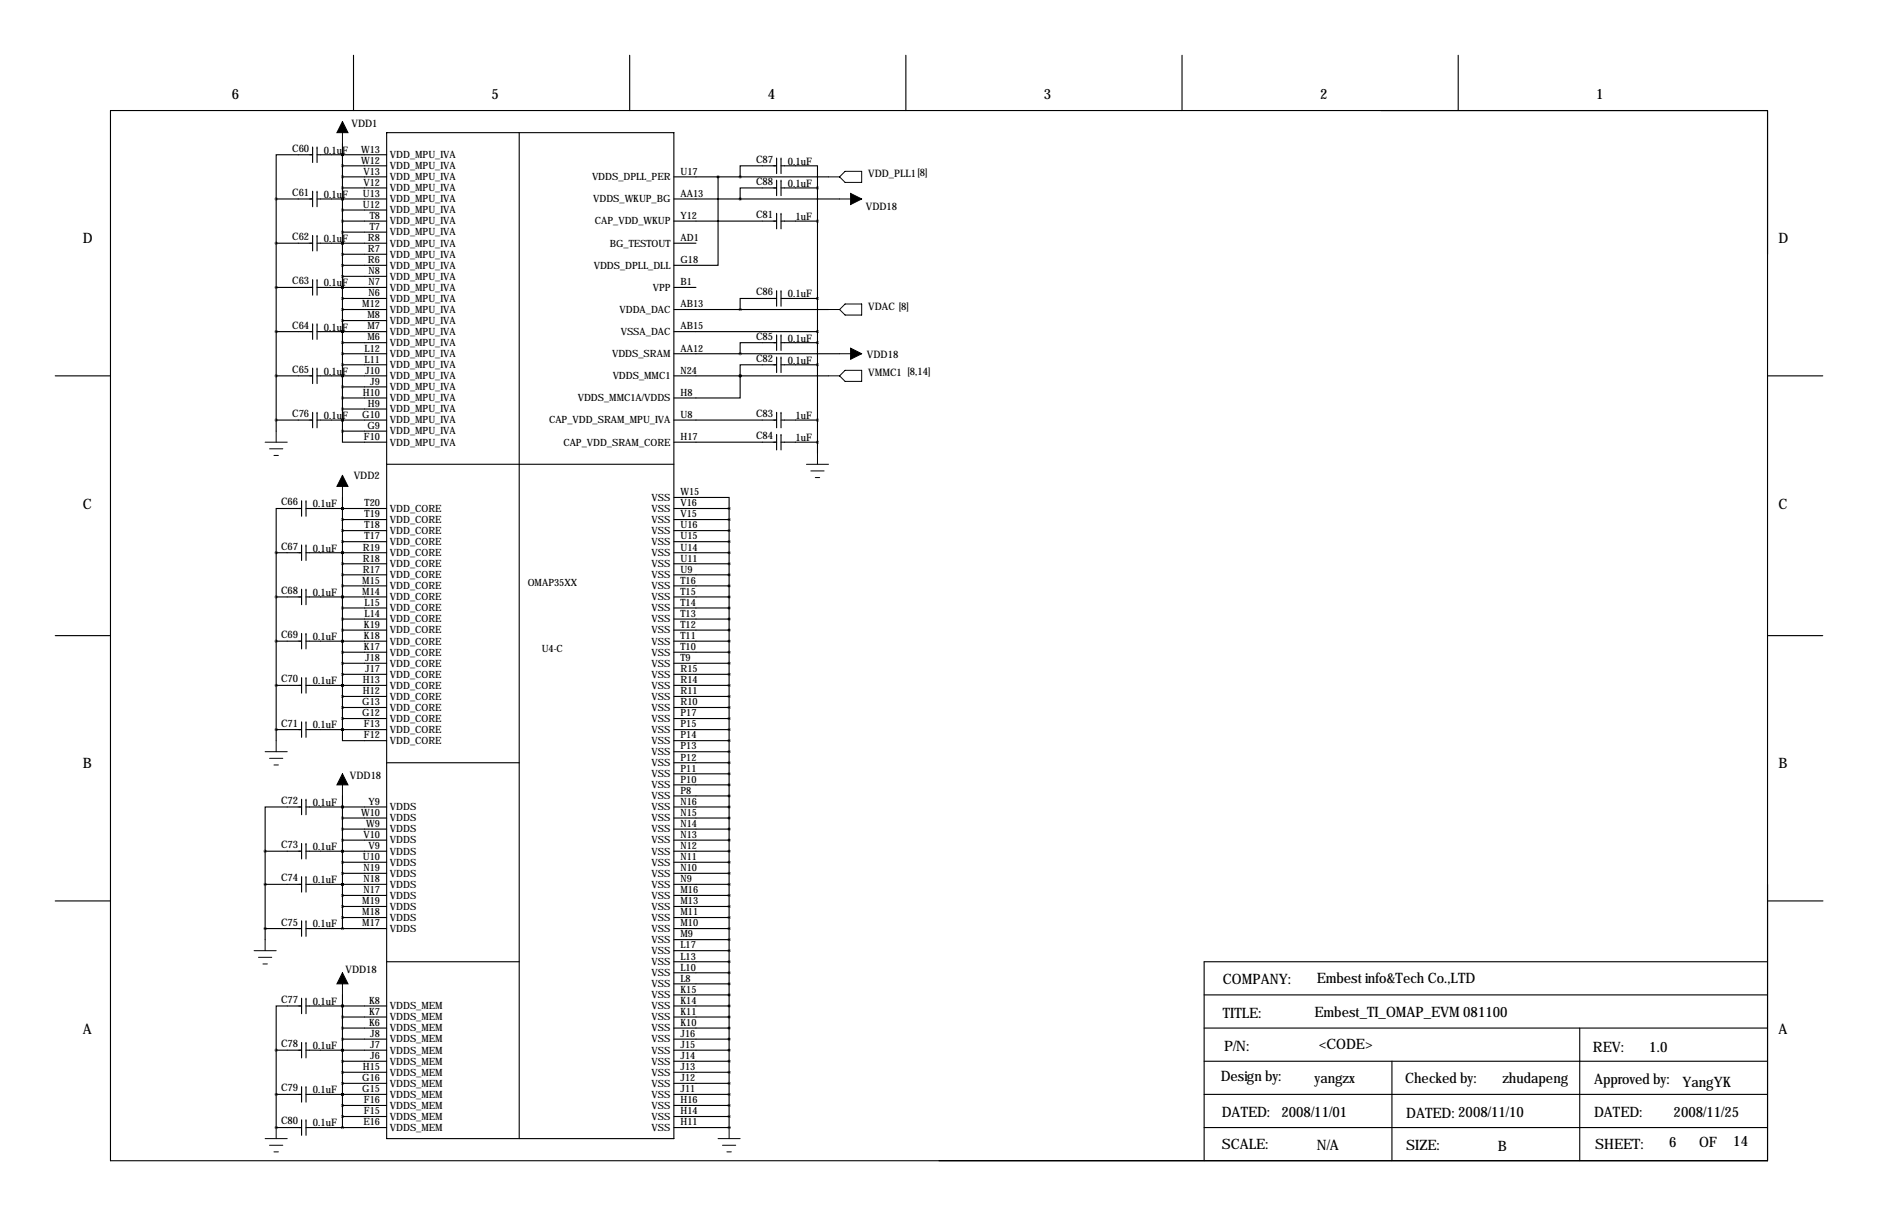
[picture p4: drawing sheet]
<svg xmlns="http://www.w3.org/2000/svg" width="432mm" height="279mm" viewBox="0 0 432 279" stroke-linecap="round" stroke-linejoin="round" font-family="sans-serif">
<g fill="none" stroke="#000" stroke-width=".25">
<path d="M81.3 12.7v12.7M144.8 12.7v12.7M208.3 12.7v12.7M271.8 12.7v12.7M335.3 12.7v12.7M25.4 25.4h381v241.3h-381zM71.9 35.6h-8.4v10.1M71.9 33.8v3.5M72.9 35.6h16M72.9 33.8v3.5M78.7 35.6h.1M78.7 38.1h10.2"/>
<path d="M78.7 33v66.1M88.9 30.5h66v231.1h-66zM119.4 30.5v231.1M178.6 38.1h-8.4v2.5M178.6 36.3v3.6M179.6 38.1h8.4v5.1M179.6 36.3v3.6M63.5 45.7h8.4M63.5 55.9h8.4M63.5 45.7v53.4M71.9 43.9v3.6M71.9 54.1v3.6"/>
<path d="M72.9 45.7h16M72.9 55.9h16M72.9 43.9v3.6M72.9 54.1v3.6M78.7 45.7h.1M78.7 55.9h.1M78.7 40.6h10.2M78.7 43.2h10.2M78.7 48.3h10.2M78.7 50.8h10.2M78.7 53.3h10.2M78.7 58.4h10.2"/>
<path d="M154.9 40.6h35.6M154.9 45.7h38.1M154.9 50.8h23.7M154.9 55.9h5.1M165.1 40.6v20.4h-10.2M178.6 43.2h-8.4v2.5M178.6 41.4v3.6M178.6 49v3.6M179.6 43.2h8.4M179.6 50.8h8.4M179.6 41.4v3.6M179.6 49v3.6"/>
<path d="M188 43.2v60.9M63.5 66h8.4M63.5 76.2h8.4M71.9 64.3v3.5M71.9 74.4v3.6M72.9 66h16M72.9 76.2h16M72.9 64.3v3.5M72.9 74.4v3.6M78.7 66h.1M78.7 76.2h.1M78.7 61h10.2"/>
<path d="M78.7 63.5h10.2M78.7 68.6h10.2M78.7 71.1h10.2M78.7 73.7h10.2M78.7 78.7h10.2M154.9 66h5.1M154.9 71.1h35.6M154.9 76.2h33.1M178.6 78.7h-8.4v2.6M178.6 68.6h-8.4v2.5M178.6 66.8v3.6M178.6 77v3.5"/>
<path d="M179.6 68.6h8.4M179.6 78.7h8.4M179.6 66.8v3.6M179.6 77v3.5M12.7 86.4h12.7M63.5 86.4h8.4M63.5 96.5h8.4M71.9 84.6v3.5M71.9 94.7v3.6M72.9 86.4h16M72.9 96.5h16M72.9 84.6v3.5"/>
<path d="M72.9 94.7v3.6M78.7 99.1v2.5h10.2M78.7 86.4h.1M78.7 96.5h.1M78.7 81.3h10.2M78.7 83.8h10.2M78.7 88.9h10.2M78.7 91.4h10.2M78.7 94h10.2M78.7 99.1h10.2M154.9 86.4h35.6M154.9 81.3h38.1"/>
<path d="M154.9 96.5h23.7M170.2 86.4h.1M170.2 86.4v5h-15.3M178.6 83.8h-8.4v2.6M178.6 82v3.6M178.6 94.7v3.6M178.6 99.8v3.6M179.6 83.8h8.4M179.6 96.5h8.4M179.6 82v3.6M179.6 94.7v3.6M179.6 99.8v3.6"/>
<path d="M406.4 86.4h12.7M69.3 116.8h-5.8v10.2M69.3 115.1v3.5M70.4 116.8h18.5M70.4 115.1v3.5M78.7 116.8h.1M78.7 119.4h10.2M78.7 114.3v53.3M88.9 106.7h66M154.9 114.3h12.7v2.5M154.9 101.6h23.7M154.9 116.8h12.7"/>
<path d="M154.9 119.4h12.7M167.6 116.8v142.3M179.6 101.6h8.4M63.5 127h5.8M63.5 137.2h5.8M63.5 127v43.2M69.3 125.2v3.6M69.3 135.4v3.5M70.4 127h18.5M70.4 137.2h18.5M70.4 125.2v3.6M70.4 135.4v3.5"/>
<path d="M78.7 127h.1M78.7 137.2h.1M78.7 121.9h10.2M78.7 124.5h10.2M78.7 129.5h10.2M78.7 132.1h10.2M78.7 134.6h10.2M78.7 139.7h10.2M154.9 121.9h12.7M154.9 124.5h12.7M154.9 127h12.7M154.9 129.5h12.7"/>
<path d="M154.9 132.1h12.7M154.9 134.6h12.7M154.9 137.2h12.7M154.9 139.7h12.7M12.7 146h12.7M63.5 147.3h5.8M63.5 157.5h5.8M69.3 145.5v3.6M69.3 155.7v3.6M70.4 147.3h18.5M70.4 157.5h18.5M70.4 145.5v3.6"/>
<path d="M70.4 155.7v3.6M78.7 157.5h.1M78.7 147.3h.1M78.7 142.2h10.2M78.7 144.8h10.2M78.7 149.9h10.2M78.7 152.4h10.2M78.7 154.9h10.2M154.9 142.2h12.7M154.9 144.8h12.7M154.9 147.3h12.7M154.9 149.9h12.7"/>
<path d="M154.9 152.4h12.7M154.9 154.9h12.7M154.9 157.5h12.7M406.4 146h12.7M63.5 167.6h5.8M69.3 165.9v3.5M70.4 167.6h18.5M70.4 165.9v3.5M78.7 167.6h.1M78.7 167.6v2.6h10.2M78.7 160h10.2M78.7 162.6h10.2"/>
<path d="M78.7 165.1h10.2M88.9 175.3h30.5M154.9 175.3h12.7M154.9 160h12.7M154.9 162.6h12.7M154.9 165.1h12.7M154.9 167.6h12.7M154.9 170.2h12.7M154.9 172.7h12.7M154.9 177.8h12.7M61 195.6h8.3M61 195.6v20.3"/>
<path d="M69.3 185.4h-8.3v10.2M69.3 183.6v3.6M69.3 193.8v3.6M70.4 185.4h18.5M70.4 195.6h18.5M70.4 183.6v3.6M70.4 193.8v3.6M78.7 185.4h.1M78.7 195.6h.1M78.7 188h10.2M78.7 190.5h10.2M78.7 193h10.2"/>
<path d="M78.7 198.1h10.2M78.7 182.9v30.5M154.9 185.4h12.7M154.9 188h12.7M154.9 190.5h12.7M154.9 193h12.7M154.9 195.6h12.7M154.9 198.1h12.7M154.9 180.3h12.7M154.9 182.9h12.7M12.7 207h12.7M61 203.2h8.3"/>
<path d="M61 213.4h8.3M69.3 201.4v3.6M69.3 211.6v3.5M70.4 203.2h18.5M70.4 213.4h18.5M70.4 201.4v3.6M70.4 211.6v3.5M78.7 203.2h.1M78.7 200.7h10.2M78.7 205.7h10.2M78.7 208.3h10.2M78.7 210.8h10.2"/>
<path d="M154.9 200.7h12.7M154.9 203.2h12.7M154.9 205.7h12.7M154.9 208.3h12.7M154.9 210.8h12.7M154.9 213.4h12.7M154.9 215.9h12.7M154.9 218.4h12.7M406.5 207h12.7M69.3 231.1h-5.8v10.2M69.3 229.4v3.5M69.3 239.5v3.6"/>
<path d="M70.4 231.1h18.5M70.4 229.4v3.5M70.4 239.5v3.6M78.7 231.1h.1M78.7 236.2h10.2M78.7 233.7h10.2M78.7 238.8h10.2M78.7 228.6v30.5M88.9 221h30.5M154.9 236.2h12.7M154.9 228.6h12.7M154.9 221h12.7"/>
<path d="M154.9 231.1h12.7M154.9 233.7h12.7M154.9 238.8h12.7M154.9 223.5h12.7M154.9 226.1h12.7M276.9 236.2h129.5M276.9 228.6h129.5M363.2 236.2v30.5M406.4 221h-129.5v45.7M63.5 259.1h.1M63.5 259.1h5.8M63.5 251.5h5.8"/>
<path d="M63.5 241.3h5.8M63.5 241.3v17.8M69.3 249.7v3.5M69.3 257.3v3.6M70.4 259.1h18.5M70.4 251.5h18.5M70.4 241.3h18.5M70.4 249.7v3.5M70.4 257.3v3.6M78.7 241.3h.1M78.7 251.5h.1M78.7 243.8h10.2"/>
<path d="M78.7 246.4h10.2M78.7 248.9h10.2M78.7 254h10.2M78.7 256.5h10.2M154.9 243.8h12.7M154.9 259.1h12.7M154.9 251.5h12.7M154.9 241.3h12.7M154.9 246.4h12.7M154.9 248.9h12.7M154.9 254h12.7M154.9 256.5h12.7"/>
<path d="M167.6 259.1h.1M276.9 243.8h129.5M276.9 259.1h129.5M276.9 251.5h129.5M320 243.8v22.9"/>
</g>
<g fill="none" stroke="#000" stroke-width=".23">
<path d="M78.7 27.9v5.1M194.3 39.4h3.8v2.5h-3.8l-1.3-1.3zM190.5 40.6h2.5M193 45.7h5.1M190.5 71.1h2.5M193 71.1l1.3-1.3h3.8v2.6h-3.8zM63.5 99.1v2.5M190.5 86.4h2.5M193 86.4l1.3-1.3h3.8v2.5h-3.8zM193 81.3h5.1M61 101.6h5M62 103.1h3"/>
<path d="M63 104.6h1M78.7 109.2v5.1M185.4 106.7h5.1M186.4 108.2h3.1M187.5 109.7h1M188 104.1v2.6M61 172.7h5M62 174.2h3M63 175.8h1M63.5 170.2v2.5M78.7 177.8v5.1M58.4 218.4h5.1"/>
<path d="M59.4 220h3.1M61 215.9v2.5M60.5 221.5h1M78.7 223.5v5.1M63.5 259.1v2.5M167.6 259.1v2.5M61 261.6h5M62 263.1h3M63 264.7h1M165.1 261.6h5.1M166.1 263.1h3.1M167.1 264.7h1"/>
</g>
<path d="M78.7 27.9l1.3 2.6h-2.5zM195.6 44.4l2.5 1.3-2.5 1.3zM195.6 80l2.5 1.3-2.5 1.2zM78.7 109.2l1.3 2.6h-2.5zM78.7 177.8l1.3 2.5h-2.5zM78.7 223.5l1.3 2.6h-2.5z" fill="#000" stroke="#000" stroke-width=".23"/>
<path d="M78.7 99.1a.05 .05 0 0 0 .1 0 .05 .05 0 0 0-.1 0zM78.7 96.5a.05 .05 0 0 0 .1 0 .05 .05 0 0 0-.1 0zM78.7 94a.05 .05 0 0 0 .1 0 .05 .05 0 0 0-.1 0zM78.7 91.4a.05 .05 0 0 0 .1 0 .05 .05 0 0 0-.1 0zM78.7 88.9a.05 .05 0 0 0 .1 0 .05 .05 0 0 0-.1 0zM78.7 86.4a.05 .05 0 0 0 .1 0 .05 .05 0 0 0-.1 0zM78.7 83.8a.05 .05 0 0 0 .1 0 .05 .05 0 0 0-.1 0zM78.7 81.3a.05 .05 0 0 0 .1 0 .05 .05 0 0 0-.1 0zM78.7 78.7a.05 .05 0 0 0 .1 0 .05 .05 0 0 0-.1 0zM78.7 76.2a.05 .05 0 0 0 .1 0 .05 .05 0 0 0-.1 0zM78.7 73.7a.05 .05 0 0 0 .1 0 .05 .05 0 0 0-.1 0zM78.7 71.1a.05 .05 0 0 0 .1 0 .05 .05 0 0 0-.1 0zM78.7 68.6a.05 .05 0 0 0 .1 0 .05 .05 0 0 0-.1 0zM78.7 66a.05 .05 0 0 0 .1 0 .05 .05 0 0 0-.1 0zM78.7 63.5a.05 .05 0 0 0 .1 0 .05 .05 0 0 0-.1 0zM78.7 61a.05 .05 0 0 0 .1 0 .05 .05 0 0 0-.1 0zM78.7 58.4a.05 .05 0 0 0 .1 0 .05 .05 0 0 0-.1 0zM78.7 55.9a.05 .05 0 0 0 .1 0 .05 .05 0 0 0-.1 0zM78.7 53.3a.05 .05 0 0 0 .1 0 .05 .05 0 0 0-.1 0zM78.7 50.8a.05 .05 0 0 0 .1 0 .05 .05 0 0 0-.1 0zM78.7 48.3a.05 .05 0 0 0 .1 0 .05 .05 0 0 0-.1 0zM78.7 45.7a.05 .05 0 0 0 .1 0 .05 .05 0 0 0-.1 0zM78.7 43.2a.05 .05 0 0 0 .1 0 .05 .05 0 0 0-.1 0zM78.7 40.6a.05 .05 0 0 0 .1 0 .05 .05 0 0 0-.1 0zM78.7 38.1a.05 .05 0 0 0 .1 0 .05 .05 0 0 0-.1 0zM78.7 167.6a.05 .05 0 0 0 .1 0 .05 .05 0 0 0-.1 0zM78.7 165.1a.05 .05 0 0 0 .1 0 .05 .05 0 0 0-.1 0zM78.7 162.6a.05 .05 0 0 0 .1 0 .05 .05 0 0 0-.1 0zM78.7 160a.05 .05 0 0 0 .1 0 .05 .05 0 0 0-.1 0zM78.7 157.5a.05 .05 0 0 0 .1 0 .05 .05 0 0 0-.1 0zM78.7 154.9a.05 .05 0 0 0 .1 0 .05 .05 0 0 0-.1 0zM78.7 152.4a.05 .05 0 0 0 .1 0 .05 .05 0 0 0-.1 0zM78.7 149.9a.05 .05 0 0 0 .1 0 .05 .05 0 0 0-.1 0zM78.7 147.3a.05 .05 0 0 0 .1 0 .05 .05 0 0 0-.1 0zM78.7 144.8a.05 .05 0 0 0 .1 0 .05 .05 0 0 0-.1 0zM78.7 142.2a.05 .05 0 0 0 .1 0 .05 .05 0 0 0-.1 0zM78.7 139.7a.05 .05 0 0 0 .1 0 .05 .05 0 0 0-.1 0zM78.7 137.2a.05 .05 0 0 0 .1 0 .05 .05 0 0 0-.1 0zM78.7 134.6a.05 .05 0 0 0 .1 0 .05 .05 0 0 0-.1 0zM78.7 132.1a.05 .05 0 0 0 .1 0 .05 .05 0 0 0-.1 0zM78.7 129.5a.05 .05 0 0 0 .1 0 .05 .05 0 0 0-.1 0zM78.7 127a.05 .05 0 0 0 .1 0 .05 .05 0 0 0-.1 0zM78.7 124.5a.05 .05 0 0 0 .1 0 .05 .05 0 0 0-.1 0zM78.7 121.9a.05 .05 0 0 0 .1 0 .05 .05 0 0 0-.1 0zM78.7 119.4a.05 .05 0 0 0 .1 0 .05 .05 0 0 0-.1 0zM78.7 210.8a.05 .05 0 0 0 .1 0 .05 .05 0 0 0-.1 0zM78.7 208.3a.05 .05 0 0 0 .1 0 .05 .05 0 0 0-.1 0zM78.7 205.7a.05 .05 0 0 0 .1 0 .05 .05 0 0 0-.1 0zM78.7 203.2a.05 .05 0 0 0 .1 0 .05 .05 0 0 0-.1 0zM78.7 200.7a.05 .05 0 0 0 .1 0 .05 .05 0 0 0-.1 0zM78.7 198.1a.05 .05 0 0 0 .1 0 .05 .05 0 0 0-.1 0zM78.7 195.6a.05 .05 0 0 0 .1 0 .05 .05 0 0 0-.1 0zM78.7 193a.05 .05 0 0 0 .1 0 .05 .05 0 0 0-.1 0zM78.7 190.5a.05 .05 0 0 0 .1 0 .05 .05 0 0 0-.1 0zM78.7 188a.05 .05 0 0 0 .1 0 .05 .05 0 0 0-.1 0zM78.7 256.5a.05 .05 0 0 0 .1 0 .05 .05 0 0 0-.1 0zM78.7 254a.05 .05 0 0 0 .1 0 .05 .05 0 0 0-.1 0zM78.7 251.5a.05 .05 0 0 0 .1 0 .05 .05 0 0 0-.1 0zM78.7 248.9a.05 .05 0 0 0 .1 0 .05 .05 0 0 0-.1 0zM78.7 246.4a.05 .05 0 0 0 .1 0 .05 .05 0 0 0-.1 0zM78.7 243.8a.05 .05 0 0 0 .1 0 .05 .05 0 0 0-.1 0zM78.7 241.3a.05 .05 0 0 0 .1 0 .05 .05 0 0 0-.1 0zM78.7 238.8a.05 .05 0 0 0 .1 0 .05 .05 0 0 0-.1 0zM78.7 236.2a.05 .05 0 0 0 .1 0 .05 .05 0 0 0-.1 0zM78.7 233.7a.05 .05 0 0 0 .1 0 .05 .05 0 0 0-.1 0zM167.6 256.5a.05 .05 0 0 0 .1 0 .05 .05 0 0 0-.1 0zM167.6 254a.05 .05 0 0 0 .1 0 .05 .05 0 0 0-.1 0zM167.6 251.5a.05 .05 0 0 0 .1 0 .05 .05 0 0 0-.1 0zM167.6 248.9a.05 .05 0 0 0 .1 0 .05 .05 0 0 0-.1 0zM167.6 246.4a.05 .05 0 0 0 .1 0 .05 .05 0 0 0-.1 0zM167.6 243.8a.05 .05 0 0 0 .1 0 .05 .05 0 0 0-.1 0zM167.6 241.3a.05 .05 0 0 0 .1 0 .05 .05 0 0 0-.1 0zM167.6 238.8a.05 .05 0 0 0 .1 0 .05 .05 0 0 0-.1 0zM167.6 236.2a.05 .05 0 0 0 .1 0 .05 .05 0 0 0-.1 0zM167.6 233.7a.05 .05 0 0 0 .1 0 .05 .05 0 0 0-.1 0zM167.6 231.1a.05 .05 0 0 0 .1 0 .05 .05 0 0 0-.1 0zM167.6 228.6a.05 .05 0 0 0 .1 0 .05 .05 0 0 0-.1 0zM167.6 226.1a.05 .05 0 0 0 .1 0 .05 .05 0 0 0-.1 0zM167.6 223.5a.05 .05 0 0 0 .1 0 .05 .05 0 0 0-.1 0zM167.6 221a.05 .05 0 0 0 .1 0 .05 .05 0 0 0-.1 0zM167.6 218.4a.05 .05 0 0 0 .1 0 .05 .05 0 0 0-.1 0zM167.6 215.9a.05 .05 0 0 0 .1 0 .05 .05 0 0 0-.1 0zM167.6 213.4a.05 .05 0 0 0 .1 0 .05 .05 0 0 0-.1 0zM167.6 210.8a.05 .05 0 0 0 .1 0 .05 .05 0 0 0-.1 0zM167.6 208.3a.05 .05 0 0 0 .1 0 .05 .05 0 0 0-.1 0zM167.6 205.7a.05 .05 0 0 0 .1 0 .05 .05 0 0 0-.1 0zM167.6 203.2a.05 .05 0 0 0 .1 0 .05 .05 0 0 0-.1 0zM167.6 200.7a.05 .05 0 0 0 .1 0 .05 .05 0 0 0-.1 0zM167.6 198.1a.05 .05 0 0 0 .1 0 .05 .05 0 0 0-.1 0zM167.6 195.6a.05 .05 0 0 0 .1 0 .05 .05 0 0 0-.1 0zM167.6 193a.05 .05 0 0 0 .1 0 .05 .05 0 0 0-.1 0zM167.6 190.5a.05 .05 0 0 0 .1 0 .05 .05 0 0 0-.1 0zM167.6 188a.05 .05 0 0 0 .1 0 .05 .05 0 0 0-.1 0zM167.6 185.4a.05 .05 0 0 0 .1 0 .05 .05 0 0 0-.1 0zM167.6 182.9a.05 .05 0 0 0 .1 0 .05 .05 0 0 0-.1 0zM167.6 180.3a.05 .05 0 0 0 .1 0 .05 .05 0 0 0-.1 0zM167.6 177.8a.05 .05 0 0 0 .1 0 .05 .05 0 0 0-.1 0zM167.6 175.3a.05 .05 0 0 0 .1 0 .05 .05 0 0 0-.1 0zM167.6 172.7a.05 .05 0 0 0 .1 0 .05 .05 0 0 0-.1 0zM167.6 170.2a.05 .05 0 0 0 .1 0 .05 .05 0 0 0-.1 0zM167.6 167.6a.05 .05 0 0 0 .1 0 .05 .05 0 0 0-.1 0zM167.6 165.1a.05 .05 0 0 0 .1 0 .05 .05 0 0 0-.1 0zM167.6 162.6a.05 .05 0 0 0 .1 0 .05 .05 0 0 0-.1 0zM167.6 160a.05 .05 0 0 0 .1 0 .05 .05 0 0 0-.1 0zM167.6 157.5a.05 .05 0 0 0 .1 0 .05 .05 0 0 0-.1 0zM167.6 154.9a.05 .05 0 0 0 .1 0 .05 .05 0 0 0-.1 0zM167.6 152.4a.05 .05 0 0 0 .1 0 .05 .05 0 0 0-.1 0zM167.6 149.9a.05 .05 0 0 0 .1 0 .05 .05 0 0 0-.1 0zM167.6 147.3a.05 .05 0 0 0 .1 0 .05 .05 0 0 0-.1 0zM167.6 144.8a.05 .05 0 0 0 .1 0 .05 .05 0 0 0-.1 0zM167.6 142.2a.05 .05 0 0 0 .1 0 .05 .05 0 0 0-.1 0zM167.6 139.7a.05 .05 0 0 0 .1 0 .05 .05 0 0 0-.1 0zM167.6 137.2a.05 .05 0 0 0 .1 0 .05 .05 0 0 0-.1 0zM167.6 134.6a.05 .05 0 0 0 .1 0 .05 .05 0 0 0-.1 0zM167.6 132.1a.05 .05 0 0 0 .1 0 .05 .05 0 0 0-.1 0zM167.6 129.5a.05 .05 0 0 0 .1 0 .05 .05 0 0 0-.1 0zM167.6 127a.05 .05 0 0 0 .1 0 .05 .05 0 0 0-.1 0zM167.6 124.5a.05 .05 0 0 0 .1 0 .05 .05 0 0 0-.1 0zM167.6 121.9a.05 .05 0 0 0 .1 0 .05 .05 0 0 0-.1 0zM167.6 119.4a.05 .05 0 0 0 .1 0 .05 .05 0 0 0-.1 0zM167.6 116.8a.05 .05 0 0 0 .1 0 .05 .05 0 0 0-.1 0zM78.7 35.6a.05 .05 0 0 0 .1 0 .05 .05 0 0 0-.1 0zM78.7 45.7a.05 .05 0 0 0 .1 0 .05 .05 0 0 0-.1 0zM78.7 55.9a.05 .05 0 0 0 .1 0 .05 .05 0 0 0-.1 0zM78.7 66a.05 .05 0 0 0 .1 0 .05 .05 0 0 0-.1 0zM78.7 76.2a.05 .05 0 0 0 .1 0 .05 .05 0 0 0-.1 0zM78.7 86.4a.05 .05 0 0 0 .1 0 .05 .05 0 0 0-.1 0zM78.7 96.5a.05 .05 0 0 0 .1 0 .05 .05 0 0 0-.1 0zM78.7 116.8a.05 .05 0 0 0 .1 0 .05 .05 0 0 0-.1 0zM78.7 127a.05 .05 0 0 0 .1 0 .05 .05 0 0 0-.1 0zM78.7 137.2a.05 .05 0 0 0 .1 0 .05 .05 0 0 0-.1 0zM78.7 147.3a.05 .05 0 0 0 .1 0 .05 .05 0 0 0-.1 0zM78.7 157.5a.05 .05 0 0 0 .1 0 .05 .05 0 0 0-.1 0zM78.7 167.6a.05 .05 0 0 0 .1 0 .05 .05 0 0 0-.1 0zM78.7 185.4a.05 .05 0 0 0 .1 0 .05 .05 0 0 0-.1 0zM78.7 195.6a.05 .05 0 0 0 .1 0 .05 .05 0 0 0-.1 0zM78.7 203.2a.05 .05 0 0 0 .1 0 .05 .05 0 0 0-.1 0zM78.7 213.4a.05 .05 0 0 0 .1 0 .05 .05 0 0 0-.1 0zM60.9 213.4a.05 .05 0 0 0 .1 0 .05 .05 0 0 0-.1 0zM60.9 203.2a.05 .05 0 0 0 .1 0 .05 .05 0 0 0-.1 0zM60.9 195.6a.05 .05 0 0 0 .1 0 .05 .05 0 0 0-.1 0zM78.7 231.1a.05 .05 0 0 0 .1 0 .05 .05 0 0 0-.1 0zM78.7 241.3a.05 .05 0 0 0 .1 0 .05 .05 0 0 0-.1 0zM78.7 251.5a.05 .05 0 0 0 .1 0 .05 .05 0 0 0-.1 0zM78.7 259.1a.05 .05 0 0 0 .1 0 .05 .05 0 0 0-.1 0zM167.6 259.1a.05 .05 0 0 0 .1 0 .05 .05 0 0 0-.1 0zM78.7 116.8a.05 .05 0 0 0 .1 0 .05 .05 0 0 0-.1 0zM78.7 35.6a.05 .05 0 0 0 .1 0 .05 .05 0 0 0-.1 0zM78.7 185.4a.05 .05 0 0 0 .1 0 .05 .05 0 0 0-.1 0zM78.7 231.1a.05 .05 0 0 0 .1 0 .05 .05 0 0 0-.1 0zM187.9 96.5a.05 .05 0 0 0 .1 0 .05 .05 0 0 0-.1 0zM187.9 101.6a.05 .05 0 0 0 .1 0 .05 .05 0 0 0-.1 0zM187.9 83.8a.05 .05 0 0 0 .1 0 .05 .05 0 0 0-.1 0zM187.9 78.7a.05 .05 0 0 0 .1 0 .05 .05 0 0 0-.1 0zM187.9 68.6a.05 .05 0 0 0 .1 0 .05 .05 0 0 0-.1 0zM187.9 76.2a.05 .05 0 0 0 .1 0 .05 .05 0 0 0-.1 0zM187.9 50.8a.05 .05 0 0 0 .1 0 .05 .05 0 0 0-.1 0zM187.9 43.2a.05 .05 0 0 0 .1 0 .05 .05 0 0 0-.1 0z" fill="#000" stroke="#000" stroke-width=".63"/>
<g font-size="3.3">
<text x="53.3" y="22.9">6</text>
<text x="113" y="22.9">5</text>
<text x="176.5" y="22.9">4</text>
<text x="240" y="22.9">3</text>
<text x="303.5" y="22.9">2</text>
<text x="367" y="22.9">1</text>
<text x="19" y="55.9">D</text>
<text x="408.9" y="55.9">D</text>
<text x="19" y="116.8">C</text>
<text x="408.9" y="116.8">C</text>
<text x="19" y="176.5">B</text>
<text x="408.9" y="176.5">B</text>
<text x="281.2" y="226.1">COMPANY:</text>
<text x="302.8" y="225.8">Embest info&amp;Tech Co.,LTD</text>
<text x="281.2" y="233.9">TITLE:</text>
<text x="302.3" y="233.7">Embest_TI_OMAP_EVM 081100</text>
<text x="19" y="237.5">A</text>
<text x="408.9" y="237.5">A</text>
<text x="281.4" y="241.6">P/N:</text>
<text x="303.3" y="241">&lt;CODE&gt;</text>
<text x="366.3" y="241.8">REV:</text>
<text x="379.2" y="241.8">1.0</text>
<text x="280.7" y="248.4">Design by:</text>
<text x="302.3" y="248.9">yangzx</text>
<text x="323.1" y="248.9">Checked by:</text>
<text x="345.4" y="248.9">zhudapeng</text>
<text x="366.5" y="249.2">Approved by:</text>
<text x="386.8" y="249.7">YangYK</text>
<text x="280.9" y="256.5">DATED:</text>
<text x="294.6" y="256.5">2008/11/01</text>
<text x="323.3" y="256.8">DATED: 2008/11/10</text>
<text x="366.5" y="256.5">DATED:</text>
<text x="384.8" y="256.6">2008/11/25</text>
<text x="280.9" y="263.9">SCALE:</text>
<text x="366.8" y="263.9">SHEET:</text>
<text x="383.8" y="263.5">6</text>
<text x="390.7" y="263.7">OF</text>
<text x="398.5" y="263.2">14</text>
<text x="302.8" y="264.2">N/A</text>
<text x="323.3" y="264.2">SIZE:</text>
<text x="344.4" y="264.5">B</text>
</g>
<g font-size="2.4">
<text x="80.8" y="29.2">VDD1</text>
<text x="67.2" y="34.9">C60</text>
<text x="74.4" y="35.3">0.1uF</text>
<text x="173.9" y="37.4">C87</text>
<text x="181.1" y="37.8">0.1uF</text>
<text x="199.6" y="40.6">VDD_PLL1[8]</text>
<text x="67.2" y="45">C61</text>
<text x="74.4" y="45.5">0.1uF</text>
<text x="173.9" y="42.5">C88</text>
<text x="181.1" y="42.9">0.1uF</text>
<text x="173.9" y="50.1">C81</text>
<text x="182.9" y="50.5">1uF</text>
<text x="199.1" y="48.3">VDD18</text>
<text x="67.2" y="55.2">C62</text>
<text x="74.4" y="55.6">0.1uF</text>
<text x="67.2" y="65.3">C63</text>
<text x="74.4" y="65.8">0.1uF</text>
<text x="173.9" y="67.9">C86</text>
<text x="181.1" y="68.3">0.1uF</text>
<text x="199.6" y="71.1">VDAC [8]</text>
<text x="67.2" y="75.5">C64</text>
<text x="74.4" y="75.9">0.1uF</text>
<text x="173.9" y="83.1">C82</text>
<text x="173.9" y="78">C85</text>
<text x="181.1" y="83.6">0.1uF</text>
<text x="181.1" y="78.5">0.1uF</text>
<text x="199.3" y="82.3">VDD18</text>
<text x="67.2" y="85.7">C65</text>
<text x="74.4" y="86.1">0.1uF</text>
<text x="199.6" y="86.4">VMMC1 [8,14]</text>
<text x="67.2" y="95.8">C76</text>
<text x="173.9" y="95.8">C83</text>
<text x="74.4" y="96.3">0.1uF</text>
<text x="173.9" y="100.9">C84</text>
<text x="182.9" y="96.3">1uF</text>
<text x="182.9" y="101.3">1uF</text>
<text x="81.3" y="110">VDD2</text>
<text x="64.6" y="116.1">C66</text>
<text x="71.9" y="116.6">0.1uF</text>
<text x="64.6" y="126.3">C67</text>
<text x="71.9" y="126.7">0.1uF</text>
<text x="64.6" y="136.5">C68</text>
<text x="71.9" y="136.9">0.1uF</text>
<text x="64.6" y="146.6">C69</text>
<text x="71.9" y="147.1">0.1uF</text>
<text x="64.6" y="156.8">C70</text>
<text x="71.9" y="157.2">0.1uF</text>
<text x="64.6" y="166.9">C71</text>
<text x="71.9" y="167.4">0.1uF</text>
<text x="80.5" y="179.1">VDD18</text>
<text x="64.6" y="184.7">C72</text>
<text x="71.9" y="185.2">0.1uF</text>
<text x="64.6" y="194.9">C73</text>
<text x="71.9" y="195.3">0.1uF</text>
<text x="64.6" y="202.5">C74</text>
<text x="71.9" y="202.9">0.1uF</text>
<text x="64.6" y="212.7">C75</text>
<text x="71.9" y="213.1">0.1uF</text>
<text x="79.5" y="223.5">VDD18</text>
<text x="64.6" y="230.4">C77</text>
<text x="71.9" y="230.9">0.1uF</text>
<text x="64.6" y="240.6">C78</text>
<text x="71.9" y="241">0.1uF</text>
<text x="64.6" y="250.8">C79</text>
<text x="71.9" y="251.2">0.1uF</text>
<text x="64.6" y="258.4">C80</text>
<text x="71.9" y="258.8">0.1uF</text>
</g>
<g font-size="2.3">
<text x="83" y="35.1">W13</text>
<text x="83" y="37.6">W12</text>
<text x="83.6" y="40.1">V13</text>
<text x="89.7" y="36.3">VDD_MPU_IVA</text>
<text x="89.7" y="38.9">VDD_MPU_IVA</text>
<text x="89.7" y="41.4">VDD_MPU_IVA</text>
<text x="136.1" y="41.4">VDDS_DPLL_PER</text>
<text x="156.5" y="40.1">U17</text>
<text x="83.4" y="45.2">U13</text>
<text x="83.4" y="47.8">U12</text>
<text x="83.6" y="42.7">V12</text>
<text x="89.7" y="43.9">VDD_MPU_IVA</text>
<text x="89.7" y="46.5">VDD_MPU_IVA</text>
<text x="136.4" y="46.5">VDDS_WKUP_BG</text>
<text x="156.5" y="45.2">AA13</text>
<text x="85" y="50.3">T8</text>
<text x="85" y="52.8">T7</text>
<text x="89.7" y="49">VDD_MPU_IVA</text>
<text x="89.7" y="51.6">VDD_MPU_IVA</text>
<text x="136.8" y="51.6">CAP_VDD_WKUP</text>
<text x="156.5" y="50.3">Y12</text>
<text x="84.6" y="55.4">R8</text>
<text x="84.6" y="57.9">R7</text>
<text x="89.7" y="54.1">VDD_MPU_IVA</text>
<text x="89.7" y="56.6">VDD_MPU_IVA</text>
<text x="89.7" y="59.2">VDD_MPU_IVA</text>
<text x="140.2" y="56.6">BG_TESTOUT</text>
<text x="156.5" y="55.4">AD1</text>
<text x="84.6" y="60.5">R6</text>
<text x="84.7" y="63">N8</text>
<text x="84.7" y="65.5">N7</text>
<text x="89.7" y="61.7">VDD_MPU_IVA</text>
<text x="89.7" y="64.3">VDD_MPU_IVA</text>
<text x="136.5" y="61.7">VDDS_DPLL_DLL</text>
<text x="156.5" y="60.5">G18</text>
<text x="156.5" y="65.5">B1</text>
<text x="83.3" y="70.6">M12</text>
<text x="84.7" y="68.1">N6</text>
<text x="89.7" y="66.8">VDD_MPU_IVA</text>
<text x="89.7" y="69.3">VDD_MPU_IVA</text>
<text x="89.7" y="71.9">VDD_MPU_IVA</text>
<text x="142.5" y="71.9">VDDA_DAC</text>
<text x="150.1" y="66.8">VPP</text>
<text x="156.5" y="70.6">AB13</text>
<text x="84.5" y="73.2">M8</text>
<text x="84.5" y="75.7">M7</text>
<text x="89.7" y="74.4">VDD_MPU_IVA</text>
<text x="89.7" y="77">VDD_MPU_IVA</text>
<text x="142.7" y="77">VSSA_DAC</text>
<text x="156.5" y="75.7">AB15</text>
<text x="83.8" y="80.8">L12</text>
<text x="83.8" y="83.3">L11</text>
<text x="84.5" y="78.2">M6</text>
<text x="89.7" y="79.5">VDD_MPU_IVA</text>
<text x="89.7" y="82">VDD_MPU_IVA</text>
<text x="140.7" y="82">VDDS_SRAM</text>
<text x="156.5" y="80.8">AA12</text>
<text x="83.9" y="85.9">J10</text>
<text x="85.1" y="88.4">J9</text>
<text x="89.7" y="84.6">VDD_MPU_IVA</text>
<text x="89.7" y="87.1">VDD_MPU_IVA</text>
<text x="89.7" y="89.7">VDD_MPU_IVA</text>
<text x="140.9" y="87.1">VDDS_MMC1</text>
<text x="156.5" y="85.9">N24</text>
<text x="83.4" y="90.9">H10</text>
<text x="84.6" y="93.5">H9</text>
<text x="89.7" y="92.2">VDD_MPU_IVA</text>
<text x="89.7" y="94.7">VDD_MPU_IVA</text>
<text x="132.8" y="92.2">VDDS_MMC1A/VDDS</text>
<text x="156.5" y="90.9">H8</text>
<text x="83.3" y="96">G10</text>
<text x="83.7" y="101.1">F10</text>
<text x="84.5" y="98.6">G9</text>
<text x="89.7" y="97.3">VDD_MPU_IVA</text>
<text x="89.7" y="99.8">VDD_MPU_IVA</text>
<text x="126.2" y="97.3">CAP_VDD_SRAM_MPU_IVA</text>
<text x="156.5" y="96">U8</text>
<text x="156.5" y="101.1">H17</text>
<text x="89.7" y="102.4">VDD_MPU_IVA</text>
<text x="129.5" y="102.4">CAP_VDD_SRAM_CORE</text>
<text x="156.5" y="113.8">W15</text>
<text x="83.8" y="116.3">T20</text>
<text x="83.8" y="118.9">T19</text>
<text x="89.7" y="117.6">VDD_CORE</text>
<text x="149.8" y="117.6">VSS</text>
<text x="149.8" y="115.1">VSS</text>
<text x="156.5" y="116.3">V16</text>
<text x="156.5" y="118.9">V15</text>
<text x="83.8" y="121.4">T18</text>
<text x="83.8" y="124">T17</text>
<text x="89.7" y="120.1">VDD_CORE</text>
<text x="89.7" y="122.7">VDD_CORE</text>
<text x="89.7" y="125.2">VDD_CORE</text>
<text x="149.8" y="120.1">VSS</text>
<text x="149.8" y="122.7">VSS</text>
<text x="149.8" y="125.2">VSS</text>
<text x="156.5" y="121.4">U16</text>
<text x="156.5" y="124">U15</text>
<text x="83.4" y="126.5">R19</text>
<text x="83.4" y="129">R18</text>
<text x="83.4" y="131.6">R17</text>
<text x="89.7" y="127.8">VDD_CORE</text>
<text x="89.7" y="130.3">VDD_CORE</text>
<text x="149.8" y="127.8">VSS</text>
<text x="149.8" y="130.3">VSS</text>
<text x="156.5" y="126.5">U14</text>
<text x="156.5" y="129">U11</text>
<text x="156.5" y="131.6">U9</text>
<text x="83.3" y="134.1">M15</text>
<text x="83.3" y="136.7">M14</text>
<text x="89.7" y="132.8">VDD_CORE</text>
<text x="89.7" y="135.4">VDD_CORE</text>
<text x="89.7" y="137.9">VDD_CORE</text>
<text x="121.3" y="134.6">OMAP35XX</text>
<text x="149.8" y="132.8">VSS</text>
<text x="149.8" y="135.4">VSS</text>
<text x="149.8" y="137.9">VSS</text>
<text x="156.5" y="134.1">T16</text>
<text x="156.5" y="136.7">T15</text>
<text x="83.8" y="139.2">L15</text>
<text x="83.8" y="141.7">L14</text>
<text x="89.7" y="140.5">VDD_CORE</text>
<text x="89.7" y="143">VDD_CORE</text>
<text x="149.8" y="140.5">VSS</text>
<text x="149.8" y="143">VSS</text>
<text x="156.5" y="139.2">T14</text>
<text x="156.5" y="141.7">T13</text>
<text x="83.7" y="144.3">K19</text>
<text x="83.7" y="146.8">K18</text>
<text x="83.7" y="149.4">K17</text>
<text x="89.7" y="145.5">VDD_CORE</text>
<text x="89.7" y="148.1">VDD_CORE</text>
<text x="124.6" y="149.9">U4-C</text>
<text x="149.8" y="145.5">VSS</text>
<text x="149.8" y="148.1">VSS</text>
<text x="156.5" y="144.3">T12</text>
<text x="156.5" y="146.8">T11</text>
<text x="156.5" y="149.4">T10</text>
<text x="83.9" y="151.9">J18</text>
<text x="83.9" y="154.4">J17</text>
<text x="89.7" y="150.6">VDD_CORE</text>
<text x="89.7" y="153.2">VDD_CORE</text>
<text x="89.7" y="155.7">VDD_CORE</text>
<text x="149.8" y="150.6">VSS</text>
<text x="149.8" y="153.2">VSS</text>
<text x="149.8" y="155.7">VSS</text>
<text x="156.5" y="151.9">T9</text>
<text x="156.5" y="154.4">R15</text>
<text x="83.4" y="157">H13</text>
<text x="83.4" y="159.5">H12</text>
<text x="89.7" y="158.2">VDD_CORE</text>
<text x="89.7" y="160.8">VDD_CORE</text>
<text x="149.8" y="158.2">VSS</text>
<text x="149.8" y="160.8">VSS</text>
<text x="156.5" y="157">R14</text>
<text x="156.5" y="159.5">R11</text>
<text x="83.3" y="162.1">G13</text>
<text x="83.3" y="164.6">G12</text>
<text x="83.7" y="167.1">F13</text>
<text x="89.7" y="163.3">VDD_CORE</text>
<text x="89.7" y="165.9">VDD_CORE</text>
<text x="149.8" y="163.3">VSS</text>
<text x="149.8" y="165.9">VSS</text>
<text x="156.5" y="162.1">R10</text>
<text x="156.5" y="164.6">P17</text>
<text x="156.5" y="167.1">P15</text>
<text x="83.7" y="169.7">F12</text>
<text x="89.7" y="168.4">VDD_CORE</text>
<text x="89.7" y="170.9">VDD_CORE</text>
<text x="149.8" y="168.4">VSS</text>
<text x="149.8" y="170.9">VSS</text>
<text x="149.8" y="173.5">VSS</text>
<text x="156.5" y="169.7">P14</text>
<text x="156.5" y="172.2">P13</text>
<text x="149.8" y="176">VSS</text>
<text x="149.8" y="178.6">VSS</text>
<text x="156.5" y="174.8">P12</text>
<text x="156.5" y="177.3">P11</text>
<text x="156.5" y="179.8">P10</text>
<text x="84.7" y="184.9">Y9</text>
<text x="149.8" y="181.1">VSS</text>
<text x="149.8" y="183.6">VSS</text>
<text x="156.5" y="182.4">P8</text>
<text x="156.5" y="184.9">N16</text>
<text x="83" y="187.5">W10</text>
<text x="84.2" y="190">W9</text>
<text x="89.7" y="186.2">VDDS</text>
<text x="89.7" y="188.7">VDDS</text>
<text x="89.7" y="191.3">VDDS</text>
<text x="149.8" y="186.2">VSS</text>
<text x="149.8" y="188.7">VSS</text>
<text x="149.8" y="191.3">VSS</text>
<text x="156.5" y="187.5">N15</text>
<text x="156.5" y="190">N14</text>
<text x="83.4" y="197.6">U10</text>
<text x="83.6" y="192.5">V10</text>
<text x="84.7" y="195.1">V9</text>
<text x="89.7" y="193.8">VDDS</text>
<text x="89.7" y="196.3">VDDS</text>
<text x="149.8" y="193.8">VSS</text>
<text x="149.8" y="196.3">VSS</text>
<text x="156.5" y="192.5">N13</text>
<text x="156.5" y="195.1">N12</text>
<text x="156.5" y="197.6">N11</text>
<text x="83.6" y="200.2">N19</text>
<text x="83.6" y="202.7">N18</text>
<text x="89.7" y="198.9">VDDS</text>
<text x="89.7" y="201.4">VDDS</text>
<text x="89.7" y="204">VDDS</text>
<text x="149.8" y="198.9">VSS</text>
<text x="149.8" y="201.4">VSS</text>
<text x="149.8" y="204">VSS</text>
<text x="156.5" y="200.2">N10</text>
<text x="156.5" y="202.7">N9</text>
<text x="83.3" y="207.8">M19</text>
<text x="83.6" y="205.2">N17</text>
<text x="89.7" y="206.5">VDDS</text>
<text x="89.7" y="209">VDDS</text>
<text x="149.8" y="206.5">VSS</text>
<text x="149.8" y="209">VSS</text>
<text x="156.5" y="205.2">M16</text>
<text x="156.5" y="207.8">M13</text>
<text x="83.3" y="210.3">M18</text>
<text x="83.3" y="212.9">M17</text>
<text x="89.7" y="211.6">VDDS</text>
<text x="89.7" y="214.1">VDDS</text>
<text x="149.8" y="211.6">VSS</text>
<text x="149.8" y="214.1">VSS</text>
<text x="156.5" y="210.3">M11</text>
<text x="156.5" y="212.9">M10</text>
<text x="156.5" y="215.4">M9</text>
<text x="149.8" y="216.7">VSS</text>
<text x="149.8" y="219.2">VSS</text>
<text x="149.8" y="221.7">VSS</text>
<text x="156.5" y="217.9">L17</text>
<text x="156.5" y="220.5">L13</text>
<text x="149.8" y="224.3">VSS</text>
<text x="149.8" y="226.8">VSS</text>
<text x="156.5" y="223">L10</text>
<text x="156.5" y="225.6">L8</text>
<text x="84.9" y="230.6">K8</text>
<text x="84.9" y="233.2">K7</text>
<text x="89.7" y="231.9">VDDS_MEM</text>
<text x="149.8" y="229.4">VSS</text>
<text x="149.8" y="231.9">VSS</text>
<text x="156.5" y="228.1">K15</text>
<text x="156.5" y="230.6">K14</text>
<text x="156.5" y="233.2">K11</text>
<text x="84.9" y="235.7">K6</text>
<text x="85.1" y="238.3">J8</text>
<text x="89.7" y="234.4">VDDS_MEM</text>
<text x="89.7" y="237">VDDS_MEM</text>
<text x="89.7" y="239.5">VDDS_MEM</text>
<text x="149.8" y="234.4">VSS</text>
<text x="149.8" y="237">VSS</text>
<text x="149.8" y="239.5">VSS</text>
<text x="156.5" y="235.7">K10</text>
<text x="156.5" y="238.3">J16</text>
<text x="83.4" y="245.9">H15</text>
<text x="85.1" y="240.8">J7</text>
<text x="85.1" y="243.3">J6</text>
<text x="89.7" y="242.1">VDDS_MEM</text>
<text x="89.7" y="244.6">VDDS_MEM</text>
<text x="149.8" y="242.1">VSS</text>
<text x="149.8" y="244.6">VSS</text>
<text x="156.5" y="240.8">J15</text>
<text x="156.5" y="243.3">J14</text>
<text x="156.5" y="245.9">J13</text>
<text x="83.3" y="248.4">G16</text>
<text x="83.3" y="251">G15</text>
<text x="89.7" y="247.1">VDDS_MEM</text>
<text x="89.7" y="249.7">VDDS_MEM</text>
<text x="149.8" y="247.1">VSS</text>
<text x="149.8" y="249.7">VSS</text>
<text x="156.5" y="251">J11</text>
<text x="156.5" y="248.4">J12</text>
<text x="83.7" y="253.5">F16</text>
<text x="83.7" y="256">F15</text>
<text x="89.7" y="252.2">VDDS_MEM</text>
<text x="89.7" y="254.8">VDDS_MEM</text>
<text x="89.7" y="257.3">VDDS_MEM</text>
<text x="149.8" y="252.2">VSS</text>
<text x="149.8" y="254.8">VSS</text>
<text x="149.8" y="257.3">VSS</text>
<text x="156.5" y="253.5">H16</text>
<text x="156.5" y="256">H14</text>
<text x="83.6" y="258.6">E16</text>
<text x="89.7" y="259.8">VDDS_MEM</text>
<text x="149.8" y="259.8">VSS</text>
<text x="156.5" y="258.6">H11</text>
</g>
</svg>
